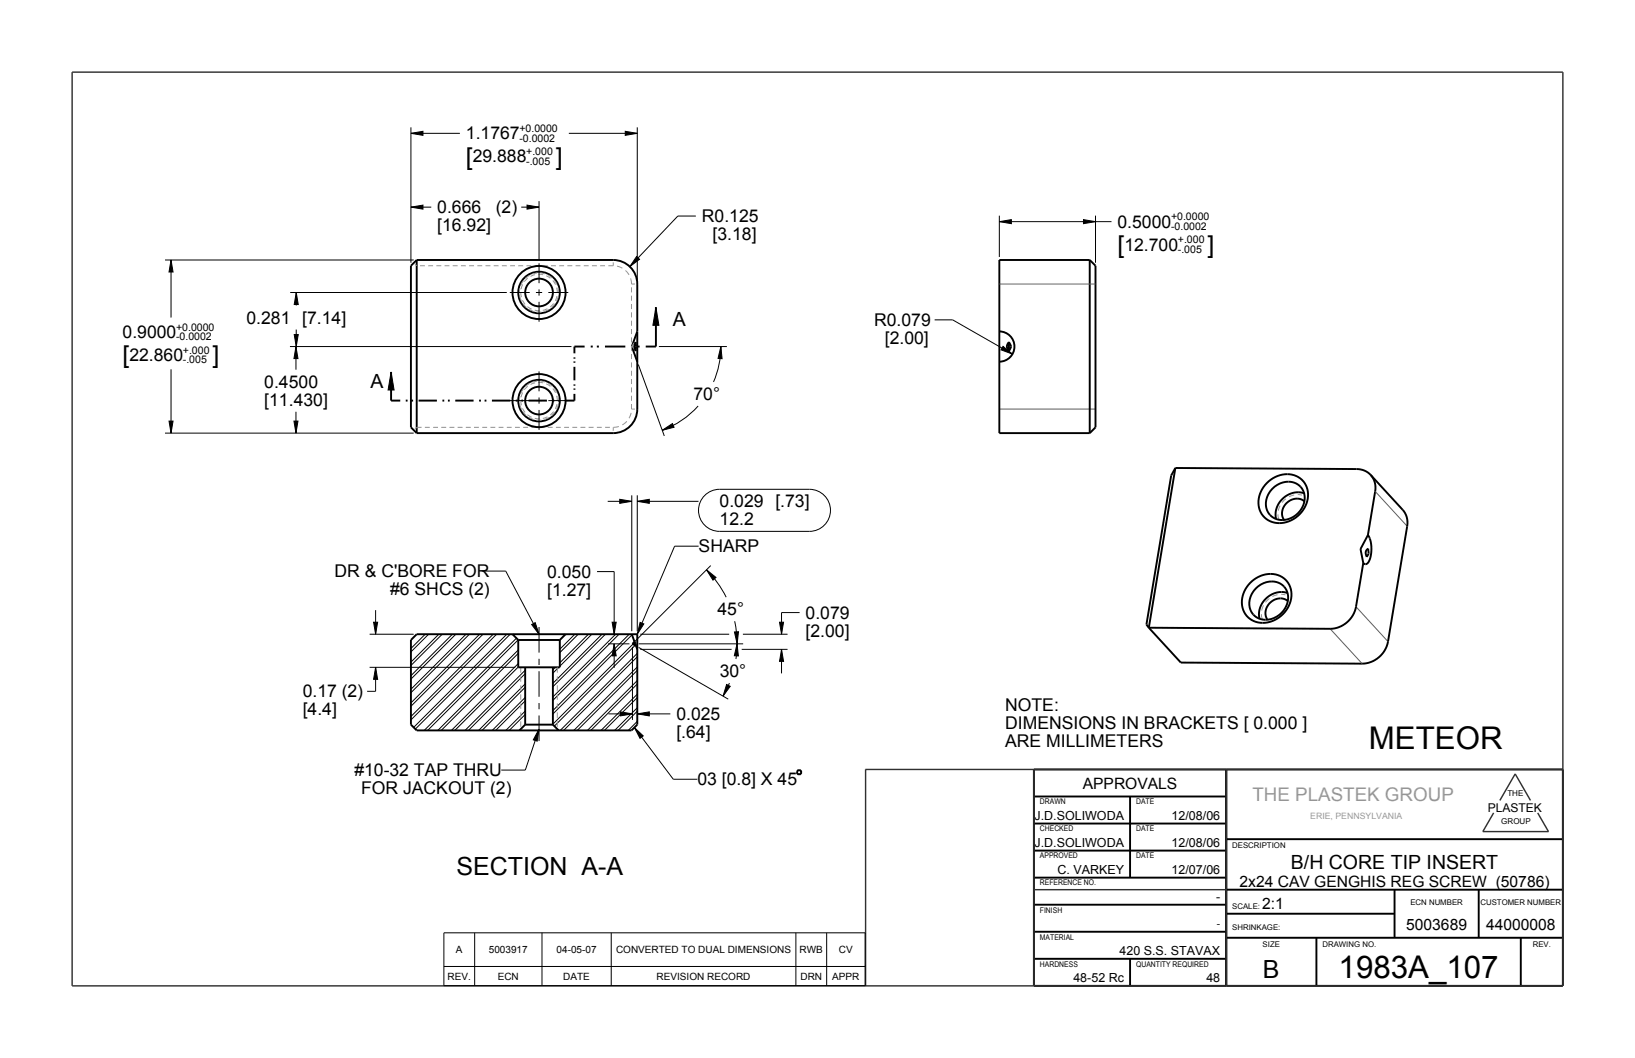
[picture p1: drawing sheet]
<svg xmlns="http://www.w3.org/2000/svg" width="432mm" height="279mm" viewBox="0 0 432 279" stroke-linecap="round" stroke-linejoin="round" font-family="sans-serif">
<g fill="#000">
<path d="M108.5 35.2l3.2-.5v1zM165.1 34.7l3.2 .5-3.2 .5zM108.5 54.7l3.2-.5v1zM139.2 54.2l3.2 .5-3.2 .5zM263.9 58.5l3.2-.5v1.1zM286.1 58l3.2 .5-3.2 .6zM45.2 68.7l.5 3.1h-1.1zM78.2 77.2l.6 3.2h-1.1zM168.1 67.7l.8 .8-2.6 1.9zM78.2 91.5l.5 3.2h-1.1zM77.7 88.3h1.1l-.6 3.2zM103.3 98.2l.8 4.8h-1.6z"/>
<path d="M173.2 81.1l.8 4.8h-1.6zM190.4 91.5l.3 3.2h-1.1zM264.9 91.5l2.5 2-3-1.1zM44.6 111.2h1.1l-.5 3.2zM77.6 111.2h1.1l-.5 3.2zM174.9 113.6l2.7-1.7 .4 .9zM163.7 131.9l3.1 .5-3.1 .5zM168.3 132.4l3.2-.5v1zM186.6 150.5l2.5 2-.8 .7zM98.7 164.3h1l-.5 3.2zM99.2 176.2l.5 3.2h-1zM140.4 164.9l.9-.5 1.1 3.1z"/>
<path d="M161.7 164.3h1l-.5 3.2zM162.2 170l.5 3.2h-1zM169.1 164.4l.9 .4-1.7 2.7zM194.7 170l.3 3.2h-1.1zM194 166.9l1-.1-.3 3.2zM205.9 164.3h1l-.5 3.2zM206.4 171.5l.5 3.2h-1zM142.4 192.5l-.5 3.2-1.1-.3zM163.9 188l3.1 .5-3.1 .6zM167.5 192.1l2.4 2.2-.9 .7zM168.3 188.5l3.2-.5v1.1zM191.9 180.8l1 .4-1.9 2.6z"/>
</g>
<g fill="none" stroke="#000" stroke-width=".26">
<path d="M108.5 35.2l3.2-.5v1zM108.5 33.6v35.8M108.5 35.2h13M150.2 35.2h18.1M165.1 34.7l3.2 .5-3.2 .5zM168.3 33.6v40.6M108.5 54.7l3.2-.5v1zM108.5 54.7h5.4M137.7 54.7h4.7M139.2 54.2l3.2 .5-3.2 .5zM142.4 53.1v15.6M183.8 57.1h-4.8l-12.7 13.3"/>
<path d="M263.9 58.5l3.2-.5v1.1zM263.9 56.9v11M263.9 58.5h29.6M286.1 58l3.2 .5-3.2 .6zM289.3 56.9v12.5M43.6 68.7h65.7M45.2 68.7l.5 3.1h-1.1zM45.2 68.7v15.2M76.6 77.2h57.2M78.2 77.2l.6 3.2h-1.1zM78.2 77.2v3.5M168.1 67.7l.8 .8-2.6 1.9z"/>
<path d="M45.2 97.5v16.9M76.6 91.5h74.3M77.7 88.3h1.1l-.6 3.2zM78.2 91.5l.5 3.2h-1.1zM78.2 91.5v6.1M78.2 87v4.5M103.3 98.2l.8 4.8h-1.6zM168.6 96.3l6.8 18.8M173.2 81.1l.8 4.8h-1.6zM174 91.5h18M190.4 91.5l.3 3.2h-1.1zM190.4 91.5a23.5 23.5 0 0 1-2 9.4"/>
<path d="M246.8 84.5h4.8l15.8 9M264.9 91.5l2.5 2-3-1.1zM43.6 114.4h65.7M44.6 111.2h1.1l-.5 3.2zM77.6 111.2h1.1l-.5 3.2zM78.2 108.7v5.7M174.9 113.6l2.7-1.7 .4 .9zM184.4 107.2a23.5 23.5 0 0 1-9.5 6.4M160.5 132.4h6.3M163.7 131.9l3.1 .5-3.1 .5zM166.8 130.8v35.9M168.3 132.4l3.2-.5v1z"/>
<path d="M168.3 130.8v35.9M168.3 132.4h16.2M186.1 130.8a5.5 5.5 0 0 1 3.9-1.6h23.8a5.6 5.6 0 0 1 5.5 5.6 5.6 5.6 0 0 1-5.5 5.5h-23.8a5.6 5.6 0 0 1-5.1-3.4 5.6 5.6 0 0 1 1.2-6.1zM127.2 150.8h6.4l8.8 16.7M157.7 151h4.5v16.5M184.5 144.2h-6.3l-9.9 23.3M186.6 150.5l2.5 2-.8 .7zM186.6 150.5a27.6 27.6 0 0 1 5.2 7.2M187.7 149.4l-20.1 20.1M97.6 176.2h38.5M97.6 167.5h11.7M98.7 164.3h1l-.5 3.2z"/>
<path d="M99.2 176.2l.5 3.2h-1zM99.2 161.1v6.4M99.2 176.2v6.4h-2.2M112.3 167.5l-3.8 3.8M113.2 167.5l-4.7 4.7M115.9 167.5l-7.4 7.3M116.8 167.5l-8.3 8.2M119.5 167.5l-11 10.9M120.4 167.5l-11.9 11.8M123.1 167.5l-14.6 14.5M124 167.5l-15.5 15.4M126.7 167.5l-18.2 18.1"/>
<path d="M127.6 167.5l-19.1 19M130.3 167.5l-21.8 21.7M131.2 167.5l-22.7 22.6M133.8 167.5l-24.6 24.6M134.7 167.5l-25 25M136.4 168.5l-24.4 24.4M136.8 169l-23.9 23.9M136.9 171.6l-21.3 21.3M136.9 172.5l-20.4 20.4M136.9 175.2l-17.7 17.7M136.9 176.1l-16.8 16.8M138.7 177l-15.9 15.9"/>
<path d="M138.7 177.9l-15 15M140.4 164.9l.9-.5 1.1 3.1zM146.7 176.2l-.7 .7M147.6 176.2l-1.6 1.6M151.8 167.5l-4 4M152.7 167.5l-4.9 4.8M155.4 167.5l-7.6 7.5M156.3 167.5l-8.5 8.4M159 167.5l-13 13M159.9 167.5l-13.9 13.9M160.6 170h5.6M161.7 164.3h1l-.5 3.2z"/>
<path d="M162.2 170l.5 3.2h-1zM162.2 170v6.4M162.6 167.5l-16.6 16.6M163.5 167.5l-17.5 17.5M166.2 167.5l-20.2 20.1M166.9 167.7l-20.9 20.8M167 170.8v19.3M167.2 170.1l-21.2 21.1M167.7 170.4l-21.3 21.4M168.3 172.5l-20.3 20.4M168.3 173.4l-19.4 19.5M168.3 176.1l-16.7 16.8"/>
<path d="M168.3 177l-15.8 15.9M168.3 179.7l-13.2 13.2M168.7 171l23.6 13.6M168.7 170h27.6M169.1 164.4l.9 .4-1.7 2.7zM169.1 171.5h24.1M169.1 167.5h23.5M194 166.9l1-.1-.3 3.2zM194 164.1l.5 2.9 .2 3M194.7 170l.3 3.2h-1.1zM194.7 170l-.3 4M195.9 171.5h12.1"/>
<path d="M196.2 167.5h11.8M205.9 164.3h1l-.5 3.2zM206.4 171.5l.5 3.2h-1zM206.4 171.5v6.3M211.2 161.8h-4.8v5.7M138.7 180.6l-12.3 12.3M138.7 181.5l-11.4 11.4M138.7 184.2l-8.7 8.7M138.7 185.1l-7.8 7.8M138.7 187.8l-5.1 5.1M138.7 188.7l-4.2 4.2M142.4 192.5l-.5 3.2-1.1-.3z"/>
<path d="M142.4 192.5l-3.7 10.9h-6.3M160.7 188.5h6.3M163.9 188l3.1 .5-3.1 .6zM167.5 192.1l2.4 2.2-.9 .7zM167.5 192.1l10.3 13.7h6.4M168.3 188.5l3.2-.5v1.1zM168.3 180.6l-12.3 12.3M168.3 183.3l-9.6 9.6M168.3 184.2l-8.7 8.7M168.3 186.9l-6 6M168.3 187.8l-5.1 5.1M168.3 190.5l-2.4 2.4"/>
<path d="M168.3 188.5h8.7M191.9 180.8l1 .4-1.9 2.6zM192.6 180.4l-1.6 3.4M117.2 246.3h111.3v14h-111.3zM117.2 255.2h111.3M125.4 246.3v14M143.1 246.3v14M161.4 246.3v14M210.2 246.3v14M218.3 246.3v14"/>
</g>
<g fill="none" stroke="#000" stroke-width=".51">
<path d="M110.1 68.7h51.9a6.4 6.4 0 0 1 6.3 6.3v12.5l-1.5 4 1.5 4M110.1 68.7l-1.6 1.5v42.7l1.6 1.5M110.1 68.7v45.7M287.8 68.7h-23.9v45.7h23.9M287.8 68.7v45.7M287.8 68.7l1.5 1.5v42.7l-1.5 1.5M103.3 98.2v7.6h2.4M151.7 94.4v.3M151.7 95.4v.4M151.7 96.9v3.5M154.4 91.5h-2.7v1.8M156 91.5h.5"/>
<path d="M157.6 91.5h.6M159.8 91.5h5.4M166.8 91.5h.5M168.3 87.6v20.4a6.3 6.3 0 0 1-6.3 6.4h-51.9M168.4 91.5h.5M173.2 81.1v10.4h-2.7M263.9 87.5a4 4 0 0 1 4 4 4 4 0 0 1-4 4M107.2 105.8h.4M108.6 105.8h.5M110.5 105.8h4.9M116.8 105.8h.5M118.3 105.8h.5"/>
<path d="M120.2 105.8h4.9M126.5 105.8h.5M128 105.8h.5M129.9 105.8h4.9M136.2 105.8h.5M137.7 105.8h.4M139.6 105.8h4.8M145.9 105.8h.5M147.3 105.8h.5M151.7 104v1.8h-2.4M151.7 101.5v.4M151.7 102.6v.3"/>
<path d="M310.4 123.6l47.9 .3a5 5 0 0 1 3.7 1.5M310.4 123.6l-1.1 2-6.5 39.3 .6 .9M310.4 123.6l-7 42.2M334.6 127.6a6.5 6.5 0 0 1 9.2-.9 6.5 6.5 0 0 1-1.1 9.6 6.5 6.5 0 0 1-8.7 .4 6.3 6.3 0 0 1 .6-9.1zM336 129.1a5 5 0 0 1 7.9 0 5.8 5.8 0 0 1-4.7 8.2 4.4 4.4 0 0 1-4.4-2.1 4.4 4.4 0 0 1 .2-4.8zM362 125.4l8.5 9.2a5.1 5.1 0 0 1 1.1 4.4l-5 30.4a7.1 7.1 0 0 1-6.9 5.9l-47.8-.3-8.5-9.2M362 125.4a5.1 5.1 0 0 1 1.2 4.4l-1.9 11.5M330.2 153.9a6.5 6.5 0 0 1 9.3-.8 6.5 6.5 0 0 1-1.2 9.5 6.5 6.5 0 0 1-8.7 .4 6.3 6.3 0 0 1 .6-9.1zM331.6 155.4a5.1 5.1 0 0 1 7.7-.2 5.6 5.6 0 0 1-3.5 8.3 4.4 4.4 0 0 1-5.1-1.5 4.4 4.4 0 0 1 0-5.2zM360 148.7l-1.9 11.5a7.1 7.1 0 0 1-6.8 5.9l-47.9-.3M361.3 141.3l.1 .2a7.7 7.7 0 0 1-.3 7.3l-.5 .2-.6-.3M361.3 141.3l-2 3.7 .7 3.7"/>
<path d="M110.1 167.5h58.2v23.9l-1.5 1.5h-56.7l-1.6-1.5v-22.4zM135.3 167.5l1.6 1.5M136.9 169v7.2h10.9v-7.2M136.9 169h10.9M138.7 176.2v15.2M146 176.2v15.2M149.4 167.5l-1.6 1.5M166.8 167.5l.8 2M167 170h.9M167 170l1 .6M167.6 169.5l.3 .5M167.6 169.5l-.6 .5"/>
<path d="M167.9 170l.1 .6M168 170.6l.3 .9M138.7 191.4h7.3M138.7 191.4l-1.5 1.5M146 191.4l1.5 1.5M210.8 203.4h.5l.3 .3v.5l-.3 .3h-.5l-.3-.3v-.5zM273 203.2h139.7v57.1h-139.7zM273 217.5h50.8M273 210.3h50.8M298.4 210.3v21.5M323.8 203.2v57.1M273 238.9h50.8"/>
<path d="M273 231.8h50.8M273 224.6h50.8M323.8 234.9h88.9M323.8 221.6h88.9M368.3 234.9v12.7M390.5 234.9v12.7M273 253.2h50.8M273 246.1h50.8M298.4 253.2v7.1M323.8 247.6h88.9M323.8 241.3h44.5M347.7 247.6v12.7"/>
<path d="M401.6 247.6v12.7"/>
<circle cx="142.4" cy="77.2" r="7"/>
<circle cx="142.4" cy="77.2" r="5.5"/>
<circle cx="142.4" cy="105.8" r="7"/>
<circle cx="142.4" cy="105.8" r="5.5"/>
</g>
<path d="M19 19.1h393.7v241.2h-393.7zM273 203.2v57.1M323.8 203.2v57.1M394.5 214.7l-2.9 4.9h17.4l-2.9-4.9M396.1 211.4l4.1-7 4 7M412.7 203.2h-184.1v57.1M273.1 235h50.8" fill="none" stroke="#313131" stroke-width=".38"/>
<g fill="none" stroke="#939393" stroke-width=".26">
<path d="M109.6 69.7l.5 .5M110.9 70.2h1.3M113.1 70.2h1.3M115.2 70.2h1.3M117.4 70.2h1.3M119.6 70.2h1.3M121.7 70.2h1.3M123.9 70.2h1.3M126.1 70.2h1.3M128.2 70.2h1.3M130.4 70.2h1.3M132.5 70.2h1.3"/>
<path d="M134.7 70.2h1.3M136.9 70.2h1.3M139 70.2h1.3M141.2 70.2h1.3M143.4 70.2h1.3M145.5 70.2h1.3M147.7 70.2h1.3M149.8 70.2h1.3M152 70.2h1.3M154.2 70.2h1.3M156.3 70.2h1.3M158.5 70.2h1.3"/>
<path d="M162 69.3v.9h-1.3M163 70.3l1.4 .5M165.2 71.4l.9 1.2M166.5 73.5l.3 1.5M166.8 75h.9M166.8 75h.1M166.8 75.9v1.3M166.8 78.1v1.3M166.8 80.3v1.3M166.8 82.5v1.3M166.8 84.7v1.3M166.8 86.9v1.3"/>
<path d="M166.8 89.1v1.3M166.8 91.3v1.3M166.8 93.5v1.3M166.8 95.7v1.3M166.8 97.9v1.3M168.3 87.6h.1M111.3 112.9h-1.2l-.5 .4M112.2 112.9h1.3M114.4 112.9h1.3M116.5 112.9h1.3M118.7 112.9h1.3M120.9 112.9h1.3"/>
<path d="M123 112.9h1.3M125.2 112.9h1.3M127.4 112.9h1.2M129.5 112.9h1.3M131.7 112.9h1.3M133.8 112.9h1.3M136 112.9h1.3M138.2 112.9h1.3M140.3 112.9h1.3M142.5 112.9h1.3M144.7 112.9h1.2M146.8 112.9h1.3"/>
<path d="M149 112.9h1.3M151.1 112.9h1.3M153.3 112.9h1.3M155.5 112.9h1.3M157.6 112.9h1.3M159.8 112.9h1.3M163.4 112.6l-1.4 .3v.9M165.5 111.3l-1.1 .9M166.7 109l-.6 1.4M166.8 106.7v1.3h.9M166.8 100.1v1.3M166.8 102.3v1.3"/>
<path d="M166.8 104.5v1.3M337.5 135.8l.3 1.5M338.1 133.5l-.5 1.4M339.6 131.7l-1 1M341.8 130.7l-1.4 .5M342.7 130.6l1.1 .2M344.5 131h.1M333.7 159.9l-.5 1.3M335.2 158.1l-1 1M337.4 157l-1.3 .5M338.4 156.9l1.1 .2M137.5 176.2v1.5"/>
<path d="M137.5 178.6v1.4M147.2 176.2v1.5M147.2 178.6v1.4M333.1 162.2l.3 1.4M137.5 181v1.4M137.5 183.4v1.4M137.5 185.7v1.5M137.5 188.1v1.5M137.5 190.5v1.4M147.2 181v1.4M147.2 183.4v1.4M147.2 185.7v1.5"/>
<path d="M147.2 188.1v1.5M147.2 190.5v1.4"/>
</g>
<path d="M263.9 75h25.4M263.9 108h25.4M363.2 129.8l8.4 9.2M351.3 166.1l8.4 9.2M358.1 160.2l8.5 9.2" fill="none" stroke="#5d5d5d" stroke-width=".26"/>
<path d="M147.2 77.2a4.8 4.8 0 0 0-7-4.3 4.8 4.8 0 0 0-.7 8.2 4.8 4.8 0 0 0 7.6-3l.1-.9M147.5 77.2a5.2 5.2 0 0 0-7.5-4.6 5.2 5.2 0 0 0-.7 8.8 5.2 5.2 0 0 0 8.2-3.3v-.9M147.2 105.8a4.8 4.8 0 0 0-7-4.3 4.8 4.8 0 0 0-.7 8.2 4.8 4.8 0 0 0 7.6-3l.1-.9M147.5 105.8a5.2 5.2 0 0 0-7.5-4.6 5.2 5.2 0 0 0-.7 8.8 5.2 5.2 0 0 0 8.2-3.4v-.8" fill="none" stroke="#939393" stroke-width=".26" stroke-dasharray="1.3 .9" stroke-linecap="butt"/>
<!-- layer: 05___PRT_ALL_AXES -->
<g fill="none" stroke="#000" stroke-width=".26">
<path d="M134.6 77.2h5.3M141.5 77.2h1.7M142.4 69.5v5.3M142.4 76.4v1.7M142.4 79.7v5.3M144.8 77.2h5.3M142.4 98.1v5.2M134.6 105.8h5.3M141.5 105.8h1.7M142.4 105v1.6M142.4 108.3v5.2M144.8 105.8h5.3"/>
<path d="M142.4 165.6v6.7M142.4 174v1.6M142.4 177.3v6.7M142.4 185.7v1.6M142.4 188.9v6.8"/>
</g>
<g fill="none" stroke="#000" stroke-width=".51">
<path d="M167.9 90.3v2.4a2.57 2.57 0 0 1 0-2.4zM266.5 90.3l.2 .5a1.43 1.43 0 0 1-.2 1.9M266.5 90.3a1.58 1.58 0 0 0 0 2.4M266.5 90.3v2.4M344.4 130.3l-.6-.2a6 6 0 0 0-6.8 7M344.5 132.4l-.4-.3a3.8 3.8 0 0 0-4.4 .8 3.8 3.8 0 0 0-.6 4.4M340 156.6l-.6-.2a6 6 0 0 0-6.8 7M340.1 158.7l-.2-.2a3.8 3.8 0 0 0-4.5 .7 3.8 3.8 0 0 0-.7 4.4M361 145.1l.3-.2 .1 1.2-.4 1-.3-1.2z"/>
<circle cx="142.4" cy="77.2" r="3.7"/>
<circle cx="142.4" cy="105.8" r="3.7"/>
</g>
<path d="M167.9 90.3l-.7 .6-.1 .9" fill="none" stroke="#939393" stroke-width=".26"/>
<g font-size="8.3">
<text x="361.5" y="197.9">METEOR</text>
<text x="353.5" y="258.4">1983A_107</text>
</g>
<g font-size="6.6">
<text x="120.6" y="231.1">SECTION A-A</text>
<text x="333.6" y="258.4">B</text>
</g>
<g font-size="6.5">
<text x="123" y="43.5">[</text>
<text x="146.8" y="43.5">]</text>
<text x="295.1" y="66.8">[</text>
<text x="318.9" y="66.8">]</text>
<text x="32.4" y="95.9">[</text>
<text x="56.2" y="95.9">]</text>
</g>
<g font-size="5.2">
<text x="177.7" y="86.1">A</text>
<text x="97.8" y="102.5">A</text>
<text x="340.9" y="229.4">B/H CORE TIP INSERT</text>
</g>
<text font-size="5" fill="#989898" x="330.7" y="211.6">THE PLASTEK GROUP</text>
<g font-size="4.6">
<text x="123" y="36.8">1.1767</text>
<text x="124.8" y="42.8">29.888</text>
<text x="115.5" y="56.3">0.666</text>
<text x="130.9" y="56.3">(2)</text>
<text x="185.4" y="58.6">R0.125</text>
<text x="115.5" y="61.1">[16.92]</text>
<text x="188.2" y="63.4">[3.18]</text>
<text x="295.1" y="60.1">0.5000</text>
<text x="296.9" y="66.2">12.700</text>
<text x="32.4" y="89.3">0.9000</text>
<text x="65.1" y="85.4">0.281 [7.14]</text>
<text x="230.8" y="86.1">R0.079</text>
<text x="34.2" y="95.3">22.860</text>
<text x="233.7" y="90.8">[2.00]</text>
<text x="69.8" y="102.4">0.4500</text>
<text x="69.8" y="107.2">[11.430]</text>
<text x="183.1" y="105.6">70°</text>
<text x="190" y="134">0.029 [.73]</text>
<text x="190" y="138.7">12.2</text>
<text x="184.5" y="145.8">SHARP</text>
<text x="88.4" y="152.4">DR &amp; C'BORE FOR</text>
<text x="144.5" y="152.5">0.050</text>
<text x="103" y="157.2">#6 SHCS (2)</text>
<text x="144.5" y="157.3">[1.27]</text>
<text x="189.5" y="162.5">45°</text>
<text x="212.8" y="163.4">0.079</text>
<text x="212.8" y="168.1">[2.00]</text>
<text x="190.1" y="178.8">30°</text>
<text x="79.9" y="184.2">0.17 (2)</text>
<text x="79.9" y="188.9">[4.4]</text>
<text x="178.6" y="190.1">0.025</text>
<text x="265.5" y="187.7">NOTE:</text>
<text x="178.6" y="194.9">[.64]</text>
<text x="265.5" y="192.5">DIMENSIONS IN BRACKETS [ 0.000 ]</text>
<text x="265.5" y="197.2">ARE MILLIMETERS</text>
<text x="93.6" y="204.9">#10-32 TAP THRU</text>
<text x="95.3" y="209.7">FOR JACKOUT (2)</text>
<text x="184.2" y="207.4">03 [0.8] X 45</text>
</g>
<g font-size="4.1">
<text x="285.9" y="208.4">APPROVALS</text>
<text x="327.4" y="234.3">2x24 CAV GENGHIS REG SCREW (50786)</text>
<text x="333.4" y="240.1">2:1</text>
<text x="371.4" y="245.7">5003689</text>
<text x="392.5" y="245.7">44000008</text>
</g>
<g font-size="3.3">
<text x="273.2" y="216.5">J.D.SOLIWODA</text>
<text x="309.4" y="216.5">12/08/06</text>
<text x="273.2" y="223.6">J.D.SOLIWODA</text>
<text x="309.4" y="223.6">12/08/06</text>
<text x="279.2" y="230.7">C. VARKEY</text>
<text x="309.4" y="230.7">12/07/06</text>
<text x="321.2" y="237.9">-</text>
<text x="295.6" y="252.2">420 S.S. STAVAX</text>
<text x="283.5" y="259.3">48-52 Rc</text>
<text x="318.6" y="259.3">48</text>
</g>
<text font-size="3.2" x="392.9" y="214.3">PLASTEK</text>
<g font-size="2.8">
<text x="137.2" y="34.9">+0.0000</text>
<text x="137.2" y="37.4">-0.0002</text>
<text x="139" y="40.9">+.000</text>
<text x="139" y="43.5">-.005</text>
<text x="309.3" y="58.2">+0.0000</text>
<text x="309.3" y="60.8">-0.0002</text>
<text x="311.1" y="64.2">+.000</text>
<text x="311.1" y="66.8">-.005</text>
<text x="46.5" y="87.4">+0.0000</text>
<text x="46.5" y="89.9">-0.0002</text>
<text x="48.3" y="93.4">+.000</text>
<text x="48.3" y="95.9">-.005</text>
</g>
<g font-size="2.6">
<text x="321.4" y="244.8">-</text>
<text x="120.4" y="251.8">A</text>
<text x="129.1" y="251.8">5003917</text>
<text x="147" y="251.8">04-05-07</text>
<text x="162.7" y="251.8">CONVERTED TO DUAL DIMENSIONS</text>
<text x="211.2" y="251.8">RWB</text>
<text x="221.6" y="251.8">CV</text>
<text x="118.2" y="258.8">REV.</text>
<text x="131.5" y="258.8">ECN</text>
<text x="148.8" y="258.8">DATE</text>
<text x="173.4" y="258.8">REVISION RECORD</text>
<text x="211.4" y="258.8">DRN</text>
<text x="219.8" y="258.8">APPR</text>
</g>
<text font-size="2.3" fill="#989898" x="346" y="216.3">ERIE, PENNSYLVANIA</text>
<g font-size="2.1">
<text x="274.6" y="212.4">DRAWN</text>
<text x="300" y="212.4">DATE</text>
<text x="398.1" y="210.2">THE</text>
<text x="274.6" y="219.6">CHECKED</text>
<text x="300" y="219.6">DATE</text>
<text x="396.5" y="217.6">GROUP</text>
<text x="274.6" y="226.7">APPROVED</text>
<text x="300" y="226.7">DATE</text>
<text x="325.4" y="224">DESCRIPTION</text>
<text x="274.6" y="233.8">REFERENCE NO.</text>
<text x="372.5" y="238.9">ECN NUMBER</text>
<text x="391" y="238.9">CUSTOMER NUMBER</text>
<text x="274.6" y="241">FINISH</text>
<text x="325.4" y="245.7">SHRINKAGE:</text>
<text x="325.4" y="240.1">SCALE:</text>
<text x="274.6" y="248.1">MATERIAL</text>
<text x="333.5" y="250">SIZE</text>
<text x="349.2" y="250">DRAWING NO.</text>
<text x="404.8" y="250">REV.</text>
<text x="274.6" y="255.3">HARDNESS</text>
<text x="300" y="255.3">QUANTITY REQUIRED</text>
</g>
</svg>
